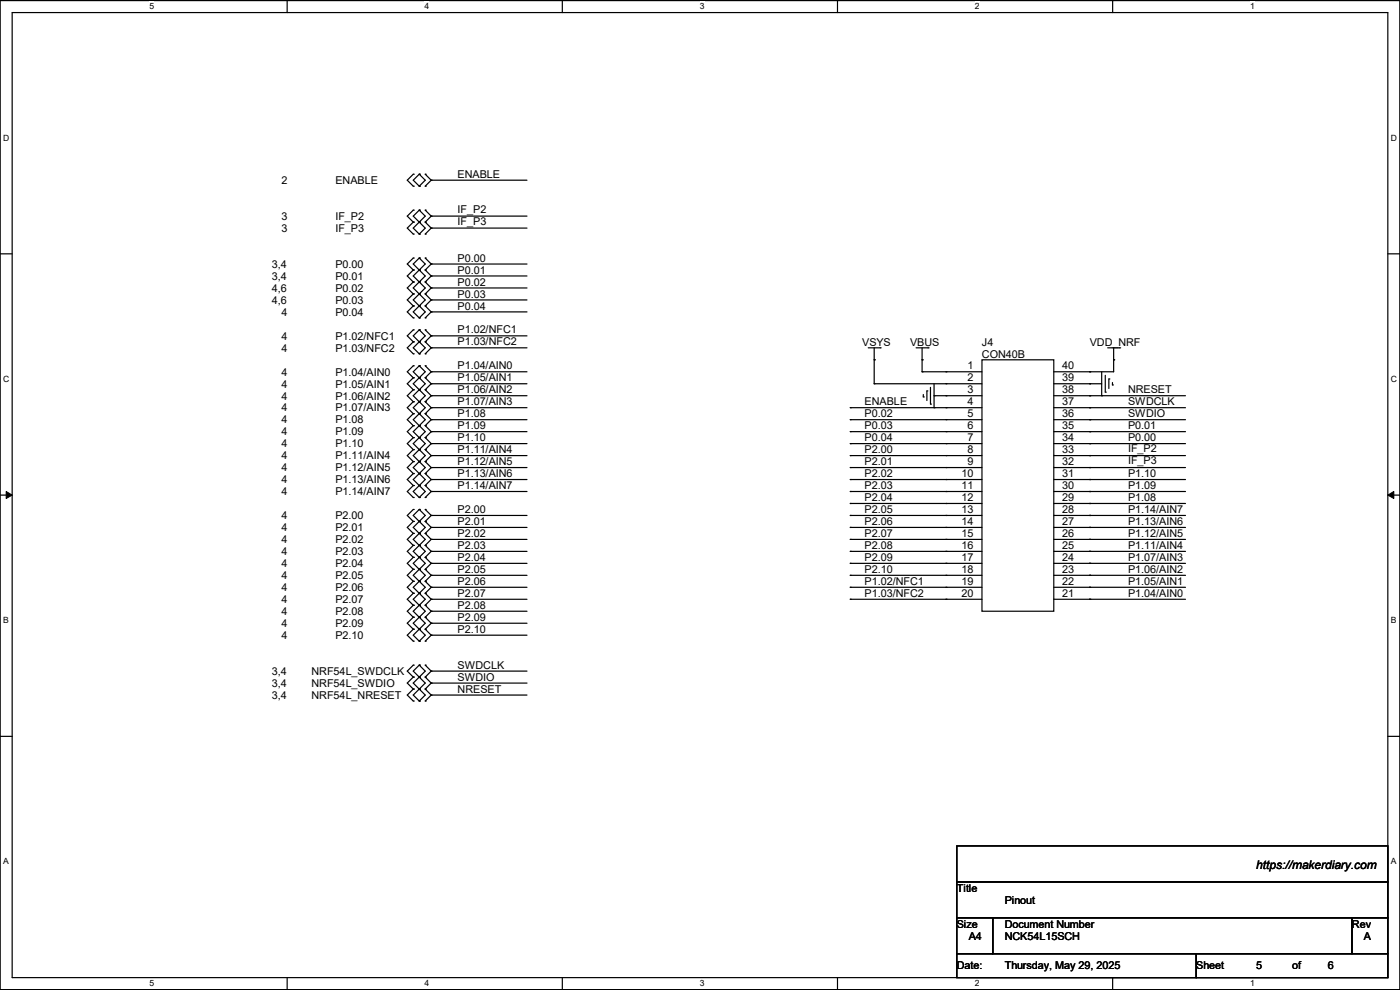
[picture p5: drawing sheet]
<svg xmlns="http://www.w3.org/2000/svg" width="297mm" height="210mm" viewBox="0 0 297 210" stroke-linecap="round" stroke-linejoin="round" font-family="sans-serif">
<path d="M0 .1h297v209.8h-297zM2.6 2.7h291.8v204.7h-291.8z" fill="none" stroke="#000" stroke-width=".25"/>
<g fill="#fff">
<path d="M31.7 .4h1v2h-1z"/>
<path d="M31.7 207.6h1v2h-1z"/>
</g>
<path d="M60.9 .1v2.6M60.9 207.4v2.5" fill="none" stroke="#000" stroke-width=".25"/>
<g fill="#fff">
<path d="M90.1 .4h1v2h-1z"/>
<path d="M90.1 207.6h1v2h-1z"/>
</g>
<path d="M119.3 .1v2.6M119.3 207.4v2.5" fill="none" stroke="#000" stroke-width=".25"/>
<g fill="#fff">
<path d="M148.5 .4h.9v2h-.9z"/>
<path d="M148.5 207.6h.9v2h-.9z"/>
</g>
<path d="M177.7 .1v2.6M177.7 207.4v2.5" fill="none" stroke="#000" stroke-width=".25"/>
<g fill="#fff">
<path d="M206.8 .4h1v2h-1z"/>
<path d="M206.8 207.6h1v2h-1z"/>
</g>
<path d="M236.1 .1v2.6M236.1 207.4v2.5" fill="none" stroke="#000" stroke-width=".25"/>
<g fill="#fff">
<path d="M265.2 .4h1v2h-1z"/>
<path d="M265.2 207.6h1v2h-1z"/>
<path d="M.7 28.2h1.2v2h-1.2z"/>
<path d="M295.1 28.2h1.2v2h-1.2z"/>
<path d="M.7 79.4h1.2v2h-1.2z"/>
<path d="M295.1 79.4h1.2v2h-1.2z"/>
</g>
<path d="M0 53.8h2.6M294.4 53.8h2.6" fill="none" stroke="#000" stroke-width=".25"/>
<g fill="#fff">
<path d="M.7 130.6h1.2v2h-1.2z"/>
<path d="M295.1 130.6h1.1v2h-1.1z"/>
</g>
<path d="M0 105h2.6M294.4 105h2.6" fill="none" stroke="#000" stroke-width=".25"/>
<path d="M1.3 104.3l1.3 .7-1.3 .7zM294.4 105l1.3-.7v1.4z" fill="#000" stroke="#000" stroke-width=".21"/>
<g fill="#fff">
<path d="M.7 181.8h1.2v2h-1.2z"/>
<path d="M295.1 181.8h1.1v2h-1.1z"/>
</g>
<g fill="none" stroke="#000" stroke-width=".25">
<path d="M87.7 37h.1M87.7 39.5h.1M87.7 37l-1.3 1.2 1.3 1.3M88.9 39.5h.1M88.9 37h.1M88.9 37l-1.2 1.2 1.2 1.3M88.9 37l1.3 1.2-1.3 1.3M90.2 37h.1M90.2 39.5h.1M90.2 37l1.3 1.2M91.5 38.2h.1M91.5 38.2l-1.3 1.3"/>
<path d="M91.5 38.2h20.3M87.7 54.7h.1M87.7 57.3h.1M87.7 59.8h.1M87.7 44.6h.1M87.7 47.1h.1M87.7 49.7h.1M87.7 54.7l-1.3 1.3 1.3 1.3M87.7 59.8l-1.3 1.3 1.3 1.3M87.7 57.3l-1.3 1.2 1.3 1.3M87.7 44.6l-1.3 1.2 1.3 1.3M87.7 47.1l-1.3 1.3 1.3 1.3"/>
<path d="M88.9 57.3h.1M88.9 54.7h.1M88.9 59.8h.1M88.9 47.1h.1M88.9 44.6h.1M88.9 49.7h.1M88.9 54.7l-1.2 1.3 2.5 2.5-2.5 2.6 2.5 2.5-2.5 2.6 1.2 1.2M88.9 54.7l1.3 1.3-2.5 2.5 2.5 2.6-2.5 2.5 2.5 2.6-1.3 1.2M88.9 44.6l-1.2 1.2 2.5 2.6-1.3 1.3M88.9 44.6l1.3 1.2-2.5 2.6 1.2 1.3M90.2 54.7h.1M90.2 57.3h.1"/>
<path d="M90.2 59.8h.1M90.2 44.6h.1M90.2 47.1h.1M90.2 49.7h.1M90.2 54.7l1.3 1.3M90.2 57.3l1.3 1.2M90.2 59.8l1.3 1.3M90.2 44.6l1.3 1.2M90.2 47.1l1.3 1.3M91.5 56h.1M91.5 58.5h.1M91.5 45.8h.1"/>
<path d="M91.5 48.4h.1M91.5 56l-1.3 1.3M91.5 58.5l-1.3 1.3M91.5 45.8l-1.3 1.3M91.5 48.4l-1.3 1.3M91.5 56h20.3M91.5 58.5h20.3M91.5 45.8h20.3M91.5 48.4h20.3M87.7 62.4h.1M87.7 64.9h.1M87.7 67.4h.1"/>
<path d="M87.7 70h.1M87.7 72.5h.1M87.7 75.1h.1M87.7 77.6h.1M87.7 62.4l-1.3 1.2 1.3 1.3M87.7 64.9l-1.3 1.3 1.3 1.2M87.7 70l-1.3 1.2 1.3 1.3M87.7 72.5l-1.3 1.3 1.3 1.3M87.7 77.6l-1.3 1.3 1.3 1.2M88.9 62.4h.1M88.9 64.9h.1M88.9 67.4h.1"/>
<path d="M88.9 72.5h.1M88.9 70h.1M88.9 75.1h.1M88.9 77.6h.1M88.9 70l-1.2 1.2 2.5 2.6-1.3 1.3M88.9 70l1.3 1.2-2.5 2.6 1.2 1.3M88.9 77.6l-1.2 1.3 2.5 2.5-2.5 2.5 2.5 2.6-2.5 2.5 2.5 2.6-2.5 2.5 2.5 2.5-2.5 2.6 2.5 2.5-2.5 2.6 1.2 1.2M88.9 77.6l1.3 1.3-2.5 2.5 2.5 2.5-2.5 2.6 1.2 1.3M90.2 62.4h.1M90.2 64.9h.1M90.2 67.4h.1M90.2 70h.1"/>
<path d="M90.2 72.5h.1M90.2 75.1h.1M90.2 77.6h.1M90.2 62.4l1.3 1.2M90.2 64.9l1.3 1.3M90.2 70l1.3 1.2M90.2 77.6l1.3 1.3M90.2 72.5l1.3 1.3M91.5 61.1h.1M91.5 63.6h.1M91.5 66.2h.1M91.5 71.2h.1"/>
<path d="M91.5 73.8h.1M91.5 78.9h.1M91.5 73.8h20.3M91.5 61.1l-1.3 1.3M91.5 63.6l-1.3 1.3M91.5 66.2l-1.3 1.2M91.5 71.2l-1.3 1.3M91.5 73.8l-1.3 1.3M91.5 78.9l-1.3 1.2M91.5 78.9h20.3M91.5 61.1h20.3M91.5 63.6h20.3"/>
<path d="M91.5 66.2h20.3M91.5 71.2h20.3M184.2 73.8h2.5M185.5 76.3h.1M185.5 73.8v7.6M186.7 73.8h.1M194.4 73.8h2.5M195.6 76.3h.1M195.6 78.9h.1M195.6 73.8v5.1M195.6 78.9h12.7M196.9 73.8h.1"/>
<path d="M200.7 78.9h.1M208.3 76.3h15.3v53.4h-15.3zM231.2 78.9h.1M233.7 78.9v5M234.5 79.6v3.6M235 73.8h2.5M236.3 76.3h.1M236.3 73.8v5.1h-12.7M237.5 73.8h.1M87.7 80.1h.1M87.7 82.7h.1M87.7 85.2h.1"/>
<path d="M87.7 87.8h.1M87.7 90.3h.1M87.7 92.8h.1M87.7 95.4h.1M87.7 97.9h.1M87.7 82.7l-1.3 1.2 1.3 1.3M87.7 80.1l-1.3 1.3 1.3 1.3M87.7 85.2l-1.3 1.3 1.3 1.3M87.7 87.8l-1.3 1.2 1.3 1.3M87.7 90.3l-1.3 1.3 1.3 1.2M87.7 92.8l-1.3 1.3 1.3 1.3M87.7 95.4l-1.3 1.2 1.3 1.3"/>
<path d="M87.7 97.9l-1.3 1.3 1.3 1.3M88.9 80.1h.1M88.9 82.7h.1M88.9 85.2h.1M88.9 87.8h.1M88.9 90.3h.1M88.9 92.8h.1M88.9 95.4h.1M88.9 97.9h.1M88.9 87.8l1.3 1.2-2.5 2.6 2.5 2.5-2.5 2.5 2.5 2.6-2.5 2.5 2.5 2.6-1.3 1.2M90.2 80.1h.1M90.2 82.7h.1"/>
<path d="M90.2 85.2h.1M90.2 87.8h.1M90.2 90.3h.1M90.2 92.8h.1M90.2 95.4h.1M90.2 97.9h.1M90.2 82.7l1.3 1.2M90.2 85.2l1.3 1.3M90.2 80.1l1.3 1.3M90.2 92.8l1.3 1.3M90.2 87.8l1.3 1.2M90.2 95.4l1.3 1.2"/>
<path d="M90.2 90.3l1.3 1.3M90.2 97.9l1.3 1.3M91.5 81.4h.1M91.5 83.9h.1M91.5 86.5h.1M91.5 89h.1M91.5 91.6h.1M91.5 94.1h.1M91.5 96.6h.1M91.5 99.2h.1M91.5 81.4l-1.3 1.3M91.5 83.9l-1.3 1.3"/>
<path d="M91.5 86.5l-1.3 1.3M91.5 89l-1.3 1.3M91.5 91.6l-1.3 1.2M91.5 94.1l-1.3 1.3M91.5 96.6l-1.3 1.3M91.5 99.2l-1.3 1.3M91.5 81.4h20.3M91.5 83.9h20.3M91.5 86.5h20.3M91.5 89h20.3M91.5 91.6h20.3M91.5 94.1h20.3"/>
<path d="M91.5 96.6h20.3M91.5 99.2h20.3M180.4 86.5h.1M180.4 89h.1M180.4 91.6h.1M180.4 94.1h.1M180.4 96.6h.1M180.4 99.2h.1M180.4 86.5h27.9M180.4 89h27.9M180.4 91.6h27.9M180.4 94.1h27.9"/>
<path d="M180.4 96.6h27.9M180.4 99.2h27.9M185.5 81.4h.1M185.5 81.4h22.8M195.9 84.2h.1M195.9 83.7v.5M196.6 82.9h.1M196.6 82.9v2.1M197.4 85.7h.1M197.4 82.2v3.5M198.2 86.5h.1M198.2 83.9h.1"/>
<path d="M198.2 81.4v5.1M198.2 83.9h10.1M200.7 81.4h.1M200.7 83.9h.1M200.7 86.5h.1M200.7 89h.1M200.7 91.6h.1M200.7 94.1h.1M200.7 96.6h.1M200.7 99.2h.1M223.6 81.4h10.1M223.6 83.9h27.9"/>
<path d="M223.6 86.5h27.9M223.6 89h27.9M223.6 91.6h27.9M223.6 94.1h27.9M223.6 96.6h27.9M223.6 99.2h27.9M231.2 99.2h.1M231.2 96.6h.1M231.2 94.1h.1M231.2 91.6h.1M231.2 89h.1M231.2 86.5h.1"/>
<path d="M231.2 83.9h.1M231.2 81.4h.1M233.7 83.9h.1M234.5 83.2h.1M235.2 80.4h.1M235.2 80.4v2M236 81.7h.1M236 81.2v.5M87.7 100.5h.1M87.7 103h.1M87.7 105.5h.1M87.7 108.1h.1"/>
<path d="M87.7 110.6h.1M87.7 113.2h.1M87.7 115.7h.1M87.7 118.2h.1M87.7 100.5l-1.3 1.2 1.3 1.3M87.7 103l-1.3 1.3 1.3 1.2M87.7 108.1l-1.3 1.2 1.3 1.3M87.7 113.2l-1.3 1.2 1.3 1.3M87.7 110.6l-1.3 1.3 1.3 1.3M87.7 115.7l-1.3 1.3 1.3 1.2M87.7 118.2l-1.3 1.3 1.3 1.3M88.9 100.5h.1"/>
<path d="M88.9 103h.1M88.9 105.5h.1M88.9 110.6h.1M88.9 108.1h.1M88.9 113.2h.1M88.9 115.7h.1M88.9 118.2h.1M88.9 108.1l-1.2 1.2 2.5 2.6-2.5 2.5 1.2 1.3M88.9 108.1l1.3 1.2-2.5 2.6 2.5 2.5-2.5 2.6 2.5 2.5-2.5 2.5 2.5 2.6-2.5 2.5 2.5 2.6-2.5 2.5 2.5 2.5-1.3 1.3M88.9 115.7l1.3 1.3-2.5 2.5 2.5 2.5-2.5 2.6 2.5 2.5-2.5 2.6 2.5 2.5-2.5 2.5 1.2 1.3M90.2 100.5h.1M90.2 103h.1"/>
<path d="M90.2 105.5h.1M90.2 108.1h.1M90.2 110.6h.1M90.2 113.2h.1M90.2 115.7h.1M90.2 118.2h.1M90.2 100.5l1.3 1.2M90.2 103l1.3 1.3M90.2 108.1l1.3 1.2M90.2 113.2l1.3 1.2M90.2 110.6l1.3 1.3M90.2 115.7l1.3 1.3"/>
<path d="M90.2 118.2l1.3 1.3M91.5 101.7h.1M91.5 104.3h.1M91.5 109.3h.1M91.5 111.9h.1M91.5 114.4h.1M91.5 117h.1M91.5 119.5h.1M91.5 101.7l-1.3 1.3M91.5 104.3l-1.3 1.2M91.5 109.3l-1.3 1.3M91.5 111.9l-1.3 1.3"/>
<path d="M91.5 114.4l-1.3 1.3M91.5 117l-1.3 1.2M91.5 119.5l-1.3 1.3M91.5 101.7h20.3M91.5 104.3h20.3M91.5 109.3h20.3M91.5 111.9h20.3M91.5 114.4h20.3M91.5 117h20.3M91.5 119.5h20.3M180.4 101.7h.1M180.4 104.3h.1"/>
<path d="M180.4 106.8h.1M180.4 109.3h.1M180.4 111.9h.1M180.4 114.4h.1M180.4 117h.1M180.4 119.5h.1M180.4 101.7h27.9M180.4 104.3h27.9M180.4 106.8h27.9M180.4 109.3h27.9M180.4 111.9h27.9M180.4 114.4h27.9"/>
<path d="M180.4 117h27.9M180.4 119.5h27.9M200.7 101.7h.1M200.7 104.3h.1M200.7 106.8h.1M200.7 109.3h.1M200.7 111.9h.1M200.7 114.4h.1M200.7 117h.1M200.7 119.5h.1M223.6 101.7h27.9M223.6 104.3h27.9"/>
<path d="M223.6 106.8h27.9M223.6 109.3h27.9M223.6 111.9h27.9M223.6 114.4h27.9M223.6 117h27.9M223.6 119.5h27.9M231.2 119.5h.1M231.2 117h.1M231.2 114.4h.1M231.2 111.9h.1M231.2 109.3h.1M231.2 106.8h.1"/>
<path d="M231.2 104.3h.1M231.2 101.7h.1M87.7 120.8h.1M87.7 123.3h.1M87.7 125.9h.1M87.7 128.4h.1M87.7 130.9h.1M87.7 133.5h.1M87.7 136h.1M87.7 120.8l-1.3 1.2 1.3 1.3M87.7 123.3l-1.3 1.3 1.3 1.3M87.7 125.9l-1.3 1.2 1.3 1.3"/>
<path d="M87.7 128.4l-1.3 1.3 1.3 1.2M87.7 130.9l-1.3 1.3 1.3 1.3M87.7 133.5l-1.3 1.2 1.3 1.3M88.9 120.8h.1M88.9 123.3h.1M88.9 125.9h.1M88.9 128.4h.1M88.9 130.9h.1M88.9 133.5h.1M88.9 136h.1M90.2 120.8h.1M90.2 123.3h.1"/>
<path d="M90.2 125.9h.1M90.2 128.4h.1M90.2 130.9h.1M90.2 133.5h.1M90.2 136h.1M90.2 120.8l1.3 1.2M90.2 123.3l1.3 1.3M90.2 125.9l1.3 1.2M90.2 128.4l1.3 1.3M90.2 130.9l1.3 1.3M90.2 133.5l1.3 1.2M91.5 122h.1"/>
<path d="M91.5 124.6h.1M91.5 127.1h.1M91.5 129.7h.1M91.5 132.2h.1M91.5 134.7h.1M91.5 122l-1.3 1.3M91.5 124.6l-1.3 1.3M91.5 127.1l-1.3 1.3M91.5 129.7l-1.3 1.2M91.5 132.2l-1.3 1.3M91.5 134.7l-1.3 1.3M91.5 122h20.3"/>
<path d="M91.5 124.6h20.3M91.5 127.1h20.3M91.5 129.7h20.3M91.5 132.2h20.3M91.5 134.7h20.3M180.4 122h.1M180.4 124.6h.1M180.4 127.1h.1M180.4 122h27.9M180.4 124.6h27.9M180.4 127.1h27.9M200.7 122h.1"/>
<path d="M200.7 124.6h.1M200.7 127.1h.1M223.6 122h27.9M223.6 124.6h27.9M223.6 127.1h27.9M231.2 127.1h.1M231.2 124.6h.1M231.2 122h.1M0 156.2h2.6M87.7 141.1h.1M87.7 143.6h.1M87.7 146.2h.1"/>
<path d="M87.7 148.7h.1M87.7 141.1l-1.3 1.3 1.3 1.2M87.7 146.2l-1.3 1.2 1.3 1.3M87.7 143.6l-1.3 1.3 1.3 1.3M88.9 143.6h.1M88.9 141.1h.1M88.9 146.2h.1M88.9 148.7h.1M88.9 141.1l-1.2 1.3 2.5 2.5-2.5 2.5 1.2 1.3M88.9 141.1l1.3 1.3-2.5 2.5 2.5 2.5-1.3 1.3M90.2 141.1h.1M90.2 143.6h.1"/>
<path d="M90.2 146.2h.1M90.2 148.7h.1M90.2 141.1l1.3 1.3M90.2 143.6l1.3 1.3M90.2 146.2l1.3 1.2M91.5 142.4h.1M91.5 144.9h.1M91.5 147.4h.1M91.5 142.4l-1.3 1.2M91.5 144.9l-1.3 1.3M91.5 147.4l-1.3 1.3M91.5 142.4h20.3"/>
<path d="M91.5 144.9h20.3M91.5 147.4h20.3M294.4 156.2h2.6M203 179.5h91.4v7.6h-91.4zM203 187.1h91.4v7.6h-91.4zM203 194.7h7.6v7.6h-7.6zM210.6 194.7h76.2v7.6h-76.2zM286.8 194.7h7.6v7.6h-7.6zM203 202.3h50.8v5.1h-50.8zM253.8 202.3h40.6v5.1h-40.6z"/>
</g>
<text font-size="2.5" x="266.5" y="184.3">https://makerdiary.com</text>
<g font-size="2.3">
<text x="59.7" y="39">2</text>
<text x="71.2" y="39">ENABLE</text>
<text x="97.1" y="37.7">ENABLE</text>
<text x="59.7" y="46.7">3</text>
<text x="71.2" y="46.7">IF_P2</text>
<text x="97.1" y="45.1">IF_P2</text>
<text x="97.1" y="47.7">IF_P3</text>
<text x="59.7" y="49.2">3</text>
<text x="71.2" y="49.2">IF_P3</text>
<text x="57.7" y="56.8">3,4</text>
<text x="57.7" y="59.4">3,4</text>
<text x="71.2" y="56.8">P0.00</text>
<text x="71.2" y="59.4">P0.01</text>
<text x="97.1" y="55.5">P0.00</text>
<text x="97.1" y="58">P0.01</text>
<text x="57.7" y="61.9">4,6</text>
<text x="57.7" y="64.4">4,6</text>
<text x="71.2" y="61.9">P0.02</text>
<text x="71.2" y="64.4">P0.03</text>
<text x="97.1" y="60.6">P0.02</text>
<text x="97.1" y="63.1">P0.03</text>
<text x="97.1" y="65.7">P0.04</text>
<text x="59.7" y="67">4</text>
<text x="71.2" y="67">P0.04</text>
<text x="97.1" y="70.7">P1.02/NFC1</text>
<text x="59.7" y="72.1">4</text>
<text x="59.7" y="74.6">4</text>
<text x="71.2" y="72.1">P1.02/NFC1</text>
<text x="71.2" y="74.6">P1.03/NFC2</text>
<text x="97.1" y="73.3">P1.03/NFC2</text>
<text x="182.9" y="73.3">VSYS</text>
<text x="193.1" y="73.3">VBUS</text>
<text x="208.3" y="73.3">J4</text>
<text x="208.3" y="75.9">CON40B</text>
<text x="231.2" y="73.3">VDD_NRF</text>
<text x="59.7" y="79.7">4</text>
<text x="59.7" y="82.2">4</text>
<text x="71.2" y="79.7">P1.04/AIN0</text>
<text x="71.2" y="82.2">P1.05/AIN1</text>
<text x="97.1" y="78.4">P1.04/AIN0</text>
<text x="97.1" y="80.9">P1.05/AIN1</text>
<text x="97.1" y="83.4">P1.06/AIN2</text>
<text x="205.3" y="78.3">1</text>
<text x="205.3" y="80.9">2</text>
<text x="205.3" y="83.4">3</text>
<text x="225.3" y="83.4">38</text>
<text x="225.3" y="80.9">39</text>
<text x="225.3" y="78.3">40</text>
<text x="239.3" y="83.4">NRESET</text>
<text x="59.7" y="84.8">4</text>
<text x="59.7" y="87.3">4</text>
<text x="59.7" y="89.8">4</text>
<text x="71.2" y="84.8">P1.06/AIN2</text>
<text x="71.2" y="87.3">P1.07/AIN3</text>
<text x="71.2" y="89.8">P1.08</text>
<text x="97.1" y="86">P1.07/AIN3</text>
<text x="97.1" y="88.5">P1.08</text>
<text x="183.4" y="86">ENABLE</text>
<text x="183.4" y="88.5">P0.02</text>
<text x="205.3" y="85.9">4</text>
<text x="205.3" y="88.5">5</text>
<text x="225.3" y="88.5">36</text>
<text x="225.3" y="85.9">37</text>
<text x="239.3" y="86">SWDCLK</text>
<text x="239.3" y="88.5">SWDIO</text>
<text x="59.7" y="92.4">4</text>
<text x="59.7" y="94.9">4</text>
<text x="71.2" y="92.4">P1.09</text>
<text x="71.2" y="94.9">P1.10</text>
<text x="97.1" y="91.1">P1.09</text>
<text x="97.1" y="93.6">P1.10</text>
<text x="183.4" y="91.1">P0.03</text>
<text x="183.4" y="93.6">P0.04</text>
<text x="205.3" y="91">6</text>
<text x="205.3" y="93.6">7</text>
<text x="225.3" y="93.6">34</text>
<text x="225.3" y="91">35</text>
<text x="239.3" y="95.9">IF_P2</text>
<text x="239.3" y="93.6">P0.00</text>
<text x="239.3" y="91.1">P0.01</text>
<text x="59.7" y="97.5">4</text>
<text x="59.7" y="100">4</text>
<text x="71.2" y="97.5">P1.11/AIN4</text>
<text x="71.2" y="100">P1.12/AIN5</text>
<text x="97.1" y="96.1">P1.11/AIN4</text>
<text x="97.1" y="98.7">P1.12/AIN5</text>
<text x="97.1" y="101.2">P1.13/AIN6</text>
<text x="183.4" y="96.1">P2.00</text>
<text x="183.4" y="98.7">P2.01</text>
<text x="183.4" y="101.2">P2.02</text>
<text x="204" y="101.2">10</text>
<text x="205.3" y="96.1">8</text>
<text x="205.3" y="98.6">9</text>
<text x="225.3" y="101.2">31</text>
<text x="225.3" y="98.6">32</text>
<text x="225.3" y="96.1">33</text>
<text x="239.3" y="101.2">P1.10</text>
<text x="239.3" y="98.5">IF_P3</text>
<text x="59.7" y="102.5">4</text>
<text x="59.7" y="105.1">4</text>
<text x="71.2" y="102.5">P1.13/AIN6</text>
<text x="71.2" y="105.1">P1.14/AIN7</text>
<text x="97.1" y="103.8">P1.14/AIN7</text>
<text x="183.4" y="103.8">P2.03</text>
<text x="183.4" y="106.3">P2.04</text>
<text x="204" y="103.7">11</text>
<text x="204" y="106.3">12</text>
<text x="225.3" y="106.3">29</text>
<text x="225.3" y="103.7">30</text>
<text x="239.3" y="106.3">P1.08</text>
<text x="239.3" y="103.8">P1.09</text>
<text x="59.7" y="110.2">4</text>
<text x="59.7" y="112.7">4</text>
<text x="71.2" y="110.2">P2.00</text>
<text x="71.2" y="112.7">P2.01</text>
<text x="97.1" y="108.8">P2.00</text>
<text x="97.1" y="111.4">P2.01</text>
<text x="97.1" y="113.9">P2.02</text>
<text x="183.4" y="108.8">P2.05</text>
<text x="183.4" y="111.4">P2.06</text>
<text x="183.4" y="113.9">P2.07</text>
<text x="204" y="108.8">13</text>
<text x="204" y="111.3">14</text>
<text x="204" y="113.9">15</text>
<text x="225.3" y="113.9">26</text>
<text x="225.3" y="111.3">27</text>
<text x="225.3" y="108.8">28</text>
<text x="239.3" y="113.9">P1.12/AIN5</text>
<text x="239.3" y="111.4">P1.13/AIN6</text>
<text x="239.3" y="108.8">P1.14/AIN7</text>
<text x="59.7" y="115.2">4</text>
<text x="59.7" y="117.8">4</text>
<text x="71.2" y="115.2">P2.02</text>
<text x="71.2" y="117.8">P2.03</text>
<text x="97.1" y="116.5">P2.03</text>
<text x="97.1" y="119">P2.04</text>
<text x="183.4" y="116.5">P2.08</text>
<text x="183.4" y="119">P2.09</text>
<text x="204" y="116.4">16</text>
<text x="204" y="119">17</text>
<text x="225.3" y="119">24</text>
<text x="225.3" y="116.4">25</text>
<text x="239.3" y="119">P1.07/AIN3</text>
<text x="239.3" y="116.5">P1.11/AIN4</text>
<text x="59.7" y="120.3">4</text>
<text x="59.7" y="122.9">4</text>
<text x="59.7" y="125.4">4</text>
<text x="71.2" y="120.3">P2.04</text>
<text x="71.2" y="122.9">P2.05</text>
<text x="71.2" y="125.4">P2.06</text>
<text x="97.1" y="121.5">P2.05</text>
<text x="97.1" y="124.1">P2.06</text>
<text x="183.4" y="121.5">P2.10</text>
<text x="183.4" y="124.1">P1.02/NFC1</text>
<text x="204" y="121.5">18</text>
<text x="204" y="124">19</text>
<text x="225.3" y="124">22</text>
<text x="225.3" y="121.5">23</text>
<text x="239.3" y="124.1">P1.05/AIN1</text>
<text x="239.3" y="121.5">P1.06/AIN2</text>
<text x="59.7" y="127.9">4</text>
<text x="59.7" y="130.5">4</text>
<text x="71.2" y="127.9">P2.07</text>
<text x="71.2" y="130.5">P2.08</text>
<text x="97.1" y="126.6">P2.07</text>
<text x="97.1" y="129.2">P2.08</text>
<text x="97.1" y="131.7">P2.09</text>
<text x="183.4" y="126.6">P1.03/NFC2</text>
<text x="204" y="126.6">20</text>
<text x="225.3" y="126.6">21</text>
<text x="239.3" y="126.6">P1.04/AIN0</text>
<text x="59.7" y="133">4</text>
<text x="59.7" y="135.6">4</text>
<text x="71.2" y="133">P2.09</text>
<text x="71.2" y="135.6">P2.10</text>
<text x="97.1" y="134.2">P2.10</text>
<text x="57.7" y="143.2">3,4</text>
<text x="66.1" y="143.2">NRF54L_SWDCLK</text>
<text x="97.1" y="141.9">SWDCLK</text>
<text x="57.7" y="145.7">3,4</text>
<text x="57.7" y="148.3">3,4</text>
<text x="66.1" y="145.7">NRF54L_SWDIO</text>
<text x="66.1" y="148.3">NRF54L_NRESET</text>
<text x="97.1" y="144.4">SWDIO</text>
<text x="97.1" y="146.9">NRESET</text>
<text x="203" y="189.1">Title</text>
<text x="213.2" y="191.7">Pinout</text>
<text x="203" y="196.8">Size</text>
<text x="213.1" y="196.8">Document Number</text>
<text x="286.8" y="196.8">Rev</text>
<text x="205.5" y="199.3">A4</text>
<text x="213.2" y="199.3">NCK54L15SCH</text>
<text x="289.4" y="199.3">A</text>
<text x="203" y="205.7">Date:</text>
<text x="213.2" y="205.7">Thursday, May 29, 2025</text>
<text x="253.8" y="205.7">Sheet</text>
<text x="266.5" y="205.7">5</text>
<text x="274.1" y="205.7">of</text>
<text x="281.7" y="205.7">6</text>
</g>
<g font-size="1.8">
<text x="31.7" y="2">5</text>
<text x="90.1" y="2">4</text>
<text x="148.5" y="2">3</text>
<text x="206.8" y="2">2</text>
<text x="265.2" y="2">1</text>
<text x=".7" y="29.8">D</text>
<text x="295.1" y="29.8">D</text>
<text x=".7" y="81">C</text>
<text x="295.1" y="81">C</text>
<text x=".7" y="132.2">B</text>
<text x="295.1" y="132.2">B</text>
<text x=".7" y="183.4">A</text>
<text x="295.1" y="183.4">A</text>
<text x="31.7" y="209.3">5</text>
<text x="90.1" y="209.3">4</text>
<text x="148.5" y="209.3">3</text>
<text x="206.8" y="209.3">2</text>
<text x="265.2" y="209.3">1</text>
</g>
</svg>
